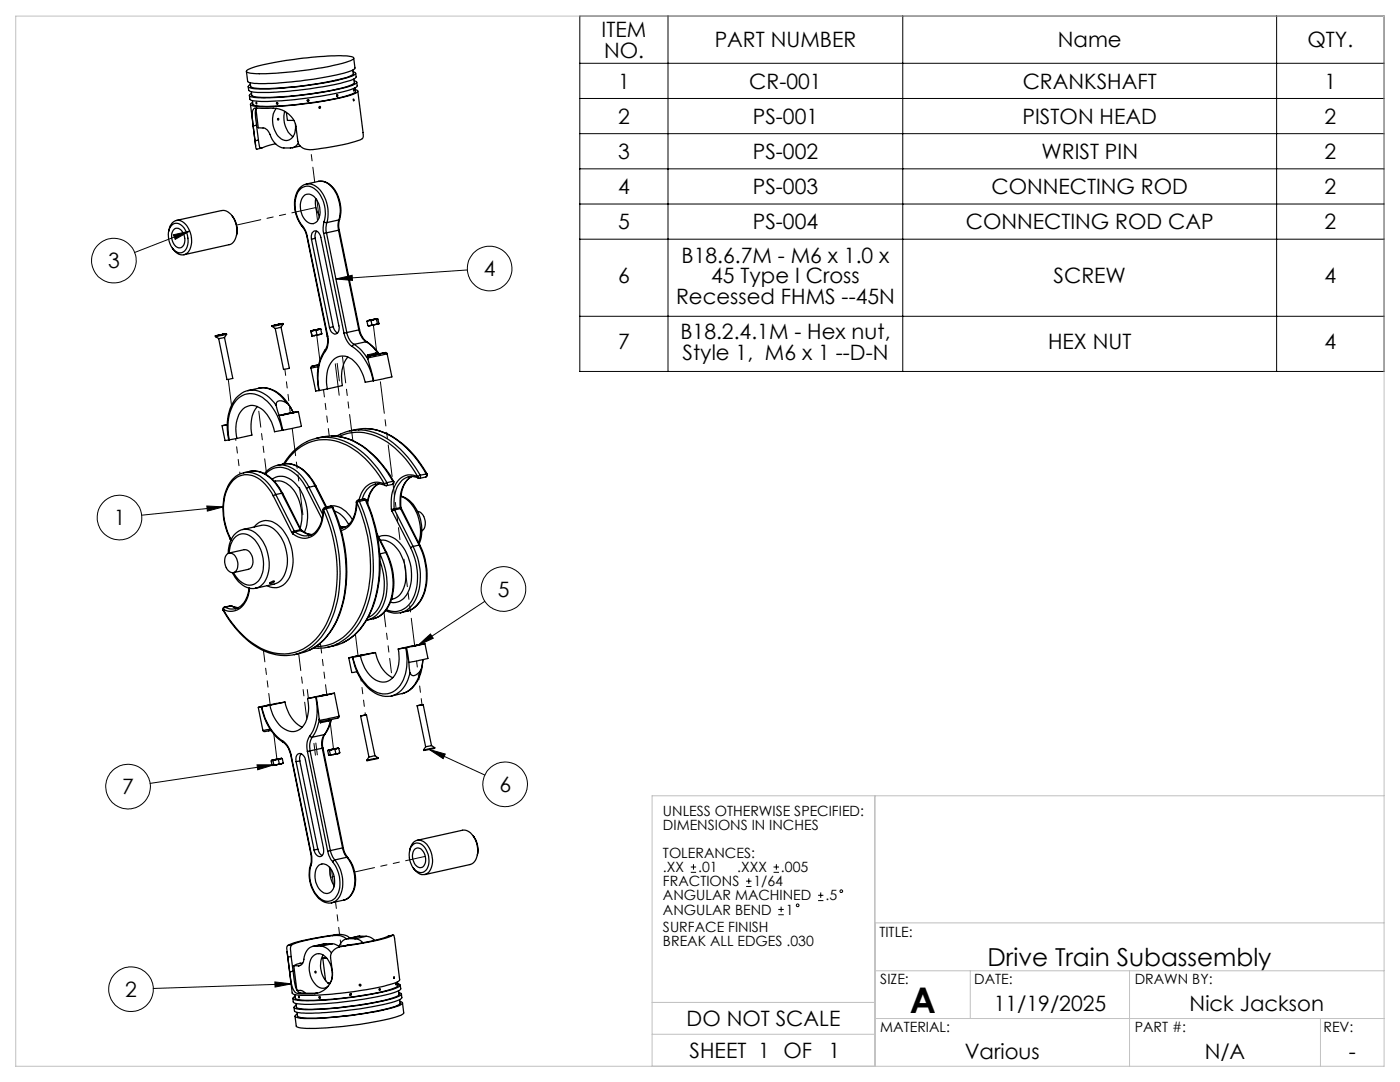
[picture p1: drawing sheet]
<svg xmlns="http://www.w3.org/2000/svg" width="279mm" height="216mm" viewBox="0 0 279 216" stroke-linecap="round" stroke-linejoin="round" font-family="sans-serif">
<g fill="none" stroke="#000" stroke-width=".25">
<path d="M49.2 14.1a13.8 13.8 0 0 1 5.4-1.6 64.3 64.3 0 0 1 15.2-1.2l.5 .1 .3 .2a6.7 6.7 0 0 1-3.4 1.3 69.6 69.6 0 0 1-17.2 1.7l-.8-.3zM61.6 19.9v.2h-.3M67.2 19.2h.1M67.2 18.9v.3M70.4 14l.1 .7a3.3 3.3 0 0 1-2.4 1 64.6 64.6 0 0 1-17.3 1.9l-.7-.2-.2-.9M70.4 14.3l.4 .1 .2 .3a8.8 8.8 0 0 1-3.8 1.4 73.6 73.6 0 0 1-16.7 1.6l-1-.4 .5-.4M70.6 17.9v.3zM70.6 11.6l.2 2.1a12.1 12.1 0 0 1-5.1 1.5 63.8 63.8 0 0 1-15.6 1.3l-.6-.2-.3-2M70.6 15.8l.1 .7a4.8 4.8 0 0 1-2.9 1.2 67.3 67.3 0 0 1-16.8 1.6l-.8-.3v-.7M70.7 16.1l.5 .3a2.91 2.91 0 0 1-2 1 70.7 70.7 0 0 1-18.5 2l-.9-.2v-.3l.4-.2M70.8 17.5l.1 .8a11.4 11.4 0 0 1-4.9 1.6 61.2 61.2 0 0 1-14.8 1.2l-.6-.2-.2-.8M70.9 17.9l.5 .2v.2a11.5 11.5 0 0 1-5.1 1.6 63.8 63.8 0 0 1-15.7 1.3l-.6-.4 .4-.4"/>
<path d="M71 14.6l.1 .7a3.1 3.1 0 0 1-2 1 68.9 68.9 0 0 1-18.5 2.1l-1-.4-.1-.7M71.2 16.4l.1 .7a5.1 5.1 0 0 1-3.1 1.3 68.8 68.8 0 0 1-17.4 1.7l-.8-.1-.2-.2v-.8M71.4 18.2l1 8.3a1.06 1.06 0 0 1-.9 1.5l-3.3 .9-4.8 .8a3.4 3.4 0 0 1-3.8-1l-.5-3.5a4.8 4.8 0 0 0-5.6-3.6h-2a.86 .86 0 0 0-.9 .2 .86 .86 0 0 0-.3 .8l.2 2.6M50 20.8l1 8.3M50.5 25.2l.4 2.9M50.9 28.1l.1 1.3 .3 .3M51.1 21.8l.4 3.7a1.74 1.74 0 0 1 1.6 .3l.4 .3a7.9 7.9 0 0 0 2.1 3.1 3.3 3.3 0 0 0 2.7 .3l.6-.3 .6-.7M51.1 20.5l.1 .2zM51.2 25l.4 2.9M51.2 25l-.7 .2M51.3 21.6h-.1a3.9 3.9 0 0 0 0 2.9v.5M51.6 27.9l.2 1.5 .3 .2 2.9-.9"/>
<path d="M51.6 27.9l-.7 .2M52.1 29.6l-.8 .2M55.2 21.6a4.5 4.5 0 0 0 1.3 6.3 1.85 1.85 0 0 0 2.4-1.9v-1.3M55.3 20.5l.1 .2M56.8 22.2a4.9 4.9 0 0 0 1.7 5.1M57.1 22.4l.3 1.6h1.3M59.9 29.1l-1.6 .4M60.6 39.1a1.77 1.77 0 0 1 2.8 1.1 3.5 3.5 0 0 1-.4 4.2 1.59 1.59 0 0 1-2.2-.7 3.9 3.9 0 0 1-.2-4.6zM61.2 36.7a3.2 3.2 0 0 0-2.4 3.1 7 7 0 0 0 1.6 5.4M61.2 36.7a3.7 3.7 0 0 1 3.6 2.6 7.2 7.2 0 0 1 .4 5.1M63 39.6a4.3 4.3 0 0 0 .8 3.5M63.5 36.2a3.9 3.9 0 0 1 4 3.1 7 7 0 0 1 .3 4.5"/>
<path d="M63.5 36.2a3.3 3.3 0 0 1 3.4 2.1 7.3 7.3 0 0 1 .7 5.6M63.5 36.2l-2.3 .5M33.7 46.2a1.98 1.98 0 0 1 2.5-2.1 4.5 4.5 0 0 1 1.3 6.2 1.85 1.85 0 0 1-2.9-.6l-.2-.2M34.2 45a1.54 1.54 0 0 1 2.5 .5 3.9 3.9 0 0 1 .1 4.6 1.52 1.52 0 0 1-2.3-.4 4.1 4.1 0 0 1-.3-4.7zM34.7 45.8a1.14 1.14 0 0 1 1.8 .6 2.2 2.2 0 0 1-.4 3 1.88 1.88 0 0 1-1.8-2.1v-.7zM35.2 44l9-2a2.6 2.6 0 0 1 2.6 2 3.8 3.8 0 0 1-.8 4.8l-9.3 2M46.4 43.1a4.6 4.6 0 0 1 .8 3.9M60.4 45.2l.5 .9 .3 1.1M60.4 45a4.4 4.4 0 0 1 .9 2.2M60.4 45v.2M61.2 47.2h.1M61.2 47.2l4.1 19.9"/>
<path d="M61.3 47.2l4.1 19.9M62.2 47.7a1.13 1.13 0 0 1 .8-1.6l.5 .2 .5 .8 3.6 17.9a1.04 1.04 0 0 1 0 1.1 1.04 1.04 0 0 1-1 .5l-.5-.3-.3-.9M62.2 47.7l3.6 17.7M62.9 47.6l-.7 .1M62.9 47.6l3.6 17.6M63.2 46.1l-.3 .8v.7M64.6 46.6l4.1 19.9M64.7 44.3a6.2 6.2 0 0 0-2.4-6.9 2.31 2.31 0 0 0-3.2 2 6.5 6.5 0 0 0 1.3 5.6M64.7 44.3l-.2 1.1 .1 1.2M64.7 44.3l.5 .1M65.2 46.5l-.6 .1M65.2 46.5l4 19.9"/>
<path d="M65.2 44.4l-.1 1 .1 1.1M67.6 45.9l-2.4 .6M67.6 45.9l4 19.9M67.6 43.9l-.1 1 .1 1M67.6 43.9l-2.4 .5M67.7 45.9h-.1M67.7 45.9l4.1 19.9M67.8 43.8l-.2 1 .1 1.1M67.8 43.8l-.2 .1M43 67l2.2-.4zM43 67v.2M43 67.2l.6 .4"/>
<path d="M43.6 66.9h.1M43.7 66.9h-.2M43.9 66.9h.1M44.1 66.8h.1M44.1 66.8l-.5 .1M44.2 66.8h.1M44.5 66.7h.1M44.5 66.7h.2l-.5 .1M44.5 66.7l-.4 .1M44.6 66.7l-1.1 .2M44.8 67.3l-1.2 .3M44.8 67.3l1.7 8.2-.9 .2h-.3l-1.7-8.1"/>
<path d="M45.2 66.6v.1M45.2 66.7l-2.2 .5M45.2 66.7l-.4 .6M49.5 78a5.7 5.7 0 0 0-4 4.9l-.2 1.9M49.5 77.9h.1M49.5 77.9a5.4 5.4 0 0 1 5.2 2.4l.4 .6M49.5 77.9a7.6 7.6 0 0 1 3.6-.5 6.6 6.6 0 0 1 4.1 3M51.6 77.5a5.7 5.7 0 0 1 5.7 2.7l1.2 2.1M54.3 65v.1M54.3 65l2.2-.4zM54.3 65.1l.6 .4M55 64.8h.1"/>
<path d="M55.2 64.8h.1M55.2 64.8l-.3 .1M55.4 64.8h.1M55.4 64.8h-.4M55.7 64.7h.2l-1.1 .2 .2-.1M55.8 64.7h.2l-.5 .1M55.8 64.7l-.4 .1M55.8 64.7h.1M56.1 65.3l-1.2 .2M56.1 65.3l1.6 8.2-.2 .1-.9 .1-1.7-8.2M56.5 64.6v.1M56.5 64.7l-2.2 .4"/>
<path d="M56.5 64.7l-.4 .6M62.1 66v.1M62.1 73.4l.9 4.6 .6-.1M62.1 66.1l.2 1M62.1 66.1l.2 .9M62.3 73.1l-.2 .3M62.3 67v.1M62.3 67h.5M62.4 65.9l1.2-.2zM62.6 65.9h.5M62.6 65.9l-.5 .1M62.6 65.9l-.5 .2"/>
<path d="M62.8 67l-.5 .1M63.1 65.9l.2 .9M63.3 66.8l-.5 .2M63.3 72.8h.3zM63.5 73.2l-1.4 .2M63.5 65.8l-.9 .1M63.5 65.8l-.4 .1M63.6 65.7l-1.2 .2M63.6 72.8l-1.3 .3 1.3-.3M63.6 77.9h.1M63.7 66.7l-.4 .1M63.7 66.7l-.9 .3"/>
<path d="M64 65.6l-1.9 .4M64 65.6l-.5 .2M64 65.6v.1M64 65.7l-.5 .1M64 65.7l.2 .9M64.2 66.6l-.5 .1M64.9 69.8a9.8 9.8 0 0 0-1.3 8.1M64.9 70.1a10 10 0 0 0-1.2 7.8M64.9 69.8v.3M65.3 67.1a3.6 3.6 0 0 1-.4 2.7M65.3 67.1h.1M65.3 77.6l-1.6 .3"/>
<path d="M65.4 67.1a4.1 4.1 0 0 1-.5 3M66.5 65.2l.2 .6 .7 .6M66.5 65.2l-.7 .2M68.7 66.5a4.1 4.1 0 0 0 1.6 2.6M69.2 66.4l-.5 .1M69.2 66.4a3.5 3.5 0 0 0 1.5 2.3M69.4 71.3a6.6 6.6 0 0 0-1.1 5.6l-3 .7M70.3 69.1a10.5 10.5 0 0 1 4.2 6.9M70.7 68.7l-.4 .4M70.7 68.7a8.2 8.2 0 0 1 2.7 2.9M71.6 65.8a3.9 3.9 0 0 0 1.5 2.4M71.6 65.8l-2.4 .6"/>
<path d="M71.8 65.8a3.9 3.9 0 0 0 1.4 2.4M71.8 65.8h-.2M73.1 68.2a8.1 8.1 0 0 1 2.4 2.4M73.1 68.2h.1M73.1 68.2l-2.4 .5M73.2 68.2l1.3 1.1 1.1 1.3M73.2 64.1l.2 .8M73.3 71.4h.1M73.3 70.8v.5M73.3 70.8l.3 .2M73.3 64l-.1 .1M73.3 71.4l.1 .2"/>
<path d="M73.4 64.9l.4 .1M73.4 71.6l1.2 4.4M73.4 64.9l.1 .1M73.4 71.1l-.1 .3M73.6 71h.1M73.6 71l-.2 .1M73.6 64h.4M73.6 64l-.4 .1M73.7 63.9l1.2-.2zM73.8 65h-.3M74 64l.2 .8M74.2 64.8l-.4 .2"/>
<path d="M74.5 76l-1.6 .3a6.5 6.5 0 0 0-3.9-5.2 3 3 0 0 0-3.5 2.3l-.3 2.3 .1 1.9M74.6 63.8l-1 .2M74.6 76h-.1M74.6 63.8l-.6 .2M74.6 70.8l1.3-.2zM74.8 64.8l-1 .2M74.8 64.8h-.6M74.9 63.7l-1.2 .2M75 70.4l.4 .2M75 70.4l-1.7 .4M75.1 63.7l-.5 .1M75.1 63.7l.2 .9"/>
<path d="M75.3 63.6l-2 .4h.3M75.3 63.6l-.7 .2M75.3 63.6l.1 .1 .2 .8-.1 .1M75.3 63.6h.1M75.3 63.6l-.2 .1M75.3 64.6l-.5 .2M75.3 64.6h.2M75.4 70.6l-1.8 .4M75.5 64.6l-.7 .2M75.5 64.6h.1M76.4 70.4l.6-.1 .3 .3M76.4 70.4l.5-.1-3.3 .7"/>
<path d="M76.4 70.4l-1 .2M77.3 70.6l.9 4.6-3.6 .8M77.3 70.6l-4 .8M44.3 84.9l.6 3 .7-.1M44.3 84.9l1.1-.2zM45.3 84.8l.3 3M45.6 87.8h.2M47.3 87.5l-1.5 .3M48.6 94.3a5.3 5.3 0 0 0-3.7 4.2 13 13 0 0 0 1 9.1M48.6 94.3a5.1 5.1 0 0 1 4.8 2l1.6 2.4M48.6 94.3a5.4 5.4 0 0 1 6.4 2.2l1.2 1.9M49.7 94.1a5.3 5.3 0 0 1 5.3 2.3l1.4 2"/>
<path d="M51.3 81.1a6.5 6.5 0 0 0-1 5.7l-3 .7M52.8 94.5a4.2 4.2 0 0 1 6.3-.6l1.4 1.4 1.2 1.9M53 94.6a4 4 0 0 1 6.1 .1l1.3 1.5 .8 1.3M54.3 95.6a3.4 3.4 0 0 1 4.7 1 9.6 9.6 0 0 1 1.7 9.6M54.5 99a7 7 0 0 0-5.1-4.3 4.3 4.3 0 0 0-4.1 3.2 12.2 12.2 0 0 0 .7 9.5M54.5 99l3.7 7.2M54.8 96.1a3.7 3.7 0 0 1 3.9 1.8 9.1 9.1 0 0 1 1.2 7.4M55 98.7l-.5 .3M55 98.7l3.7 7.3M55.1 80.9l.6 2M55.3 92.9a5.3 5.3 0 0 1 6.4 2.2l1.2 1.8M55.7 82.9l.7 2.9"/>
<path d="M56.2 98.4h.2M56.2 98.4l-1.2 .3M56.2 98.4l3.7 7.3M56.3 85.9a10 10 0 0 0-4.4-6.9 3.9 3.9 0 0 0-5.7 2.4 10.2 10.2 0 0 0-.4 6.4M56.3 85.9l-1.5 .2a6.4 6.4 0 0 0-3.9-5.1 2.91 2.91 0 0 0-3.4 2.3l-.3 1-.1 1.3 .2 1.9M56.3 82.8l2.5-.5zM56.4 92.6a5.7 5.7 0 0 1 5.7 2.9l.9 1.5M56.4 98.4l3.7 7.3M56.4 85.8l-.1 .1M56.8 92.5a9.2 9.2 0 0 1 13.1-3.3 20 20 0 0 1 6.8 7.4M57.2 80.4a1.51 1.51 0 0 0-2-.1l-.1 .6M57.2 80.4l.8 .8 .5 1.1"/>
<path d="M58.5 82.3l-2.7 .6M58.5 82.3l1-.2-3.8 .8M59.5 82.1l.6 3-3.7 .7M61.2 97.5l3.1 6.1M61.3 88.1a10.9 10.9 0 0 0-4.7 4.5M61.3 88.1a9.6 9.6 0 0 1 9.7 1.2 20.5 20.5 0 0 1 6.2 7M61.7 97.2l-.5 .3M61.7 97.2l2.7 5.5M62.9 96.9l.1 .1M62.9 96.9l-1.2 .3M62.9 96.9l2.2 4.3M63 97l2.2 4.2"/>
<path d="M63.1 87.5a10.8 10.8 0 0 1 10.7 2.7l2.1 2.2 2.5 3.6M66.2 87a11.8 11.8 0 0 1 8.3 3.8l2.7 3 1.4 2.3M67.7 87.1a9.3 9.3 0 0 1 9.6 1.1 20.6 20.6 0 0 1 6.1 6.9M67.9 86.6l-.7 .4M67.9 86.6a9.6 9.6 0 0 1 9.8 1.2 21.5 21.5 0 0 1 6.2 7M69.8 86a10.7 10.7 0 0 1 10.6 2.7l2.1 2.2 1.4 1.7 1.2 2M71.4 99.8l-.2 .1-.1 .3M71.4 99.8l.3 .2M72.6 99.6l.5 .2M72.6 99.6l.3 .2M72.6 99.6l-1.2 .2M72.8 85.5a12.7 12.7 0 0 1 9.1 4.5l1.9 2.3 1.4 2.3"/>
<path d="M72.9 99.8a29.9 29.9 0 0 1 1.7 20.5 12.5 12.5 0 0 1-6.2 7.9M72.9 99.8h.2M72.9 99.8l-1.2 .2M73.1 99.8a29.4 29.4 0 0 1 1.4 21.1 12.3 12.3 0 0 1-6 7.3M74.9 96.6h.8l1.2 .3M74.9 96.6a3.8 3.8 0 0 0-2.6 3M74.9 96.6h.1M76.7 96.6a3.4 3.4 0 0 0-4.8 2.4l-.3 .8M76.7 96.6l.2 .3M76.9 96.9h.2M77.2 96.3l-.5 .3M77.2 96.3l.1 .4-.2 .2"/>
<path d="M78.3 96.7l-1.2 .2M78.4 96l.1 .4-.2 .3M78.4 96l.2 .1M78.4 96l-1.2 .3M78.6 96.1a.4 .4 0 0 1-.3 .6M80 99a6.1 6.1 0 0 1 4 5.2 7.2 7.2 0 0 1-.4 4.3M80 99a7.2 7.2 0 0 1 3.9 6.6v1.2l-.4 1.5M81.5 95.1h.8l1.2 .3M81.6 95.1a3.7 3.7 0 0 0-2.7 3.2l-.2 1.2v2.1M82.2 95.1a5.1 5.1 0 0 0-2.2 4.5v1.6M82.2 95.1a5.5 5.5 0 0 0-2.4 5.5l.1 .7M83.4 95.1a3.2 3.2 0 0 0-4.6 1.9l-.6 1.8-.1 2.8"/>
<path d="M83.4 95.1l.1 .3M83.5 95.4l.2 .1M83.9 94.8l-.5 .3M83.9 94.8v.4l-.2 .3M84.9 95.2l-1.2 .3M85.1 94.6v.4l-.2 .2M85.1 94.6h.1M85.1 94.6l-1.2 .2M85.2 94.6a.41 .41 0 0 1-.3 .6M45.3 110.6a1.23 1.23 0 0 1 1.9 .9 1.95 1.95 0 0 1-.7 2.8 2.16 2.16 0 0 1-1.6-2.8zM45.7 110.3l3.1-.6a2.08 2.08 0 0 1 1.7 2.6l-.3 .9-.4 .3-3.2 .8a3.9 3.9 0 0 0 3.6 2.4 3.5 3.5 0 0 0 2.4-3.6 6.5 6.5 0 0 0-3.3-6.5 2.57 2.57 0 0 0-3.2 2l-.3 1.7M45.9 107.6l.2 .2"/>
<path d="M46 107.4l-.1 .2M46 107.4l.1 .3M46.4 114.3a5 5 0 0 0 4.3 3.1h.4M48.5 105.7a4.1 4.1 0 0 0-2.9 4l-.1 .7M48.5 105.7a4 4 0 0 1 4 2.3 7.8 7.8 0 0 1 0 8.5l-.6 .6-.8 .3M48.5 105.7l3.6-.9a4 4 0 0 1 4 2.4 7.9 7.9 0 0 1 .1 8.5l-.7 .5-.8 .4-3.6 .8M49.7 117.3a4.2 4.2 0 0 1-2.7 4.2h-.3a2.85 2.85 0 0 1-1.8-.3M49.8 117.4a4.9 4.9 0 0 1-2.8 4.4 3 3 0 0 1-2.4-.2M50.7 105.2a3.1 3.1 0 0 1 5-.2 9.3 9.3 0 0 1 1.8 10.7 3 3 0 0 1-4.2 1.2M54 116.2l.5-.3 .3 .1-1 .5zM58.2 106.2l.3 .3M58.7 106l.1 .1"/>
<path d="M58.7 106l-.5 .2M58.8 106.1l-.3 .4M58.8 106.1l1 .5a2.8 2.8 0 0 0 1.8 .3M59.9 105.7l.1 .2M59.9 105.7h.2M59.9 105.7l-1.2 .3M60 105.9l1.4 .7 .9 .1M60 105.9h.2M60 105.9l-1.2 .2M60.1 105.7l.1 .2M60.2 105.9l1.1 .6 .9 .2M60.2 105.9h.1"/>
<path d="M61.6 106.9h.1M64.5 101.7a5.4 5.4 0 0 1-2.4 5l-.5 .2M64.5 101.7h.1M64.6 101.7a29.3 29.3 0 0 1 1.6 20.2 12.1 12.1 0 0 1-7.1 8.2 10.1 10.1 0 0 1-9.3-2.1 21.2 21.2 0 0 1-5.2-6.4M64.6 101.7a5.8 5.8 0 0 1-2.4 5.3 3.4 3.4 0 0 1-3.7-.5M64.8 101.3l-.3 .4M64.8 101.3l.3 .2M65.1 101.5a30 30 0 0 1 1.6 20.6 12.4 12.4 0 0 1-6.5 8 7.5 7.5 0 0 1-3.3 .7M65.1 101.5l-.5 .2M65.3 101.2a3.6 3.6 0 0 1 4.1 1.2l.9 1.3M66 101l.4 .2M66 101l.3 .2"/>
<path d="M66 101l-1.2 .3M66.3 101.2a29.9 29.9 0 0 1 1.6 20.6 12.6 12.6 0 0 1-6.5 8.1l-2.7 .7M66.3 101.2h.1M66.3 101.2l-1.2 .3M66.4 101.2a29.2 29.2 0 0 1 1.5 21.1 12.7 12.7 0 0 1-6.1 7.4M66.8 102a5.5 5.5 0 0 1 2.8 2.7M67.8 105l1.1 .2M68.2 105.4h-.2M68.2 105.4h.1M71.1 100.2a5.4 5.4 0 0 1-2.3 5l-.6 .2M71.1 100.2l.1 .1M71.2 100.3a29.6 29.6 0 0 1 1.6 20.1 12 12 0 0 1-7.1 8.2l-.7 .2-2 .2"/>
<path d="M71.2 100.3a5.9 5.9 0 0 1-2.3 5.3l-.8 .3M71.7 100l-.5 .3M71.7 100a29.6 29.6 0 0 1 1.4 21.5 11.6 11.6 0 0 1-7 7.4l-1.5 .4-1 .1M73.3 100.3a4.7 4.7 0 0 1 2.3-3.7 4.9 4.9 0 0 0-2.2 3.9M75.2 106.4l2 3.9M75.3 106.9l1.7 3.3M75.6 107.1a3.5 3.5 0 0 1 4.2 1.3 9.4 9.4 0 0 1 1.4 10.3 3 3 0 0 1-3.3 1.5M75.8 110.5h.1M75.8 110.5a12.5 12.5 0 0 1 .3 11l-.3 .5a4.2 4.2 0 0 1-2.5 1.7M75.8 112.1a11.1 11.1 0 0 1-.3 9.4l-1.2 1.2-.9 .5M75.9 107.8a4.1 4.1 0 0 1 3.9 2.4 8.1 8.1 0 0 1 0 8.4l-.6 .6-1.1 .4M77 110.2a12.5 12.5 0 0 1 .3 11l-1.1 1.4-.8 .6-.8 .2"/>
<path d="M77 110.2l.2 .1M77 110.2l-1.2 .3M77.2 110.3a12 12 0 0 1 .3 10.8 4.5 4.5 0 0 1-2.9 2.3M78.1 101.6l.1 .4M78.2 102l3.8 7.3M78.3 119l-.1 .1M78.7 101.6h-.6M78.7 101.6v.1M78.7 101.7l-.5 .3M78.7 101.7l3.7 7.3M79.9 101.3v.2M79.9 101.3l-1.2 .3"/>
<path d="M79.9 101.5h.2M79.9 101.5l-1.2 .2M79.9 101.5l3.7 7.3M80 101.2l.1 .3M80 101.2l-.1 .1M80.1 101.5l3.7 7.3M82 109.3a11.7 11.7 0 0 1 .1 10.7 3.9 3.9 0 0 1-5 1.7M82.4 109l-.4 .3M82.4 109a12 12 0 0 1 0 11.5l-.3 .5a3.8 3.8 0 0 1-2.2 1.3M83.3 102.1a2.23 2.23 0 0 1 1.5 2.7l-.1 .6-.5 .5M83.6 108.8a12.3 12.3 0 0 1 .4 10.9 4.8 4.8 0 0 1-4.1 2.6M83.6 108.8h.2"/>
<path d="M83.6 108.8l-1.2 .2M83.8 108.8a12.1 12.1 0 0 1 .3 10.8 4.6 4.6 0 0 1-2.9 2.4M44.5 121.7a18.2 18.2 0 0 0 9.2 8.6l1.5 .4 1.7 .1M44.5 121.7h.1M44.6 121.6l-.1 .1M44.8 121.1a.4 .4 0 0 0-.3 .6M44.8 121.1l.1 .1M44.9 121.2l-.3 .4M46 120.9h.2M46 120.9h.1M46 120.9l-1.2 .2M46.1 120.9l1.5 .4"/>
<path d="M46.1 120.9h.1M46.1 120.9l-1.2 .3M46.2 120.9l1.3 .3M61.4 139.4a6.1 6.1 0 0 1-1.6 6.2 3.1 3.1 0 0 1-4.1-1l-1.3-2-.5-1.9M62.5 129.3l1 .1M63 139.1a9.9 9.9 0 0 1-1.2 7.8M63 139.1l-1.6 .3M63.1 139.1l.6 4.4M63.1 139.1l3.6-.8-5.3 1.1M63.1 139.1h-.1M64.1 138.9l1.3-.3zM66.7 138.3l1 4.6"/>
<path d="M68.4 128.2l-1.1 .5-1.9 .5M70.3 131.2l.9 2.8-.8 .2h-.2l-.6-2.9M70.4 131.1l-.1 .1M70.9 131l1.3-.3zM71.3 134.1a7.9 7.9 0 0 0 5.1 4.8h1.8M71.9 130.9l-1.5 .2M73.3 123.7l-.2 .1M74.6 123.4l-1.3 .3M74.9 130.2l-5.3 1.1 .7-.1M74.9 130.2a6.9 6.9 0 0 0 3.5 5M74.9 130.2l-3 .7M77 121.8l1.6 .5h1.3"/>
<path d="M79.5 129.5a6.6 6.6 0 0 1-1.3 5.9 2.95 2.95 0 0 1-4.4-.7l-1-1.4-.9-2.4M80.3 138.4l-2.1 .5M81 129.3a9.4 9.4 0 0 1-1.4 7.8 3.9 3.9 0 0 1-5.7 .2 10.9 10.9 0 0 1-3.5-6.2M81 129.3l-1.5 .2M81.1 129.2l.5 3M81.1 129.2l3.7-.8-5.3 1.1M81.1 129.2l-.1 .1M81.6 132.2l.2 2M81.8 134.2a5.6 5.6 0 0 1-3.6 4.7M82.2 129l1.3-.3zM83.9 133.8l.2-.5 .3-1.6a7.4 7.4 0 0 1-2.9 6.2l-1.2 .5M83.9 133.8l-.3 .4a1.26 1.26 0 0 1-1.5 .5l-.3-.5"/>
<path d="M83.9 133.8a5.5 5.5 0 0 1-3.6 4.6M84.8 128.4l.6 3-3.8 .8M51.5 141.1l1 4.6M52.2 141a10.5 10.5 0 0 0 4.3 7.1M52.2 141h.1M52.2 141a10.6 10.6 0 0 0 4.2 6.8M52.5 145.7l.2 .3 1.4-.2M52.8 140.9l1.3-.3zM53.9 140.7l-1.7 .3M53.9 145.5l-1.4 .2M54.2 151.7v.1M54.3 151.7l-.2 .1 .2 .9h.2"/>
<path d="M54.3 151.7l.2 .1M54.4 152.7h.1M54.5 151.8l.1 .8M54.6 151.6l1.2-.2zM54.6 152.6h.6M54.6 152.6l-.1 .1M55 151.6l-.5 .2M55 151.6l-.7 .1M55.2 152.6l-.7 .1M55.6 151.6h-.6M55.6 151.6l.1 .8M55.7 152.4h.4"/>
<path d="M55.7 152.4l-.5 .2M55.9 151.4l.3-.1-1.9 .4M55.9 151.4l-.9 .2M55.9 151.4l-.3 .2M55.9 151.4h.4M56.1 152.4l-.9 .2M56.2 151.3l.1 .1M56.3 151.4l.2 .8M56.4 147.8a4.1 4.1 0 0 1 1.7 2.7M56.4 147.8l.1 .3M56.5 148.1a3.6 3.6 0 0 1 1.5 2.4M56.5 152.2l-.4 .2"/>
<path d="M56.9 140.1a6.9 6.9 0 0 0 3.4 5M56.9 140.1l-5.4 1 .7-.1M56.9 140.1l-3 .6M58 150.5h.1M58 150.5l4.1 20M58.1 150.5l4 19.9M59.1 152a1.11 1.11 0 0 1 .8-1.6l.5 .2 .5 .7 3.7 18a1.13 1.13 0 0 1-.9 1.6l-.6-.4-.4-.9M59.1 152l3.6 17.6M59.8 151.8l-.7 .2M59.8 151.8l3.6 17.6M60.1 150.4l-.3 .8v.6M61.3 149.9l4.1 20"/>
<path d="M61.8 146.9l.5 .2M61.8 146.9a3.9 3.9 0 0 0-.5 3M61.9 149.8l-.6 .1M61.9 149.8l4 19.9M62.3 147.1a3.6 3.6 0 0 0-.4 2.7M63.7 143.5a7.8 7.8 0 0 1-1.4 3.6M63.7 143.5l.1 .3M63.7 143.7l.4 .3M63.8 143.8l.2 .4M64.1 143.9l-.1 .3M64.3 149.3l-2.4 .5M64.3 149.3l4.1 19.9"/>
<path d="M64.5 149.3h-.2M64.5 149.3l4 19.9M64.7 146.6a3.2 3.2 0 0 0-.4 2.7M64.7 146.6l-2.4 .5M64.8 146.5a3.7 3.7 0 0 0-.3 2.8M64.8 146.5l-.1 .1M65.5 149.7v.1M65.6 149.7l-.2 .1 .2 .8 .2 .1M65.6 149.7l.2 .1M65.6 143.9l-1.6 .3M65.7 143.7l-.1 .2M65.7 150.7h.1"/>
<path d="M65.8 149.8l.1 .8M65.8 143.7l-.2 .2M65.9 149.6l1.2-.2zM65.9 150.6l-.1 .1M66 143.6l-.4 1.4-.9 1.6M66.1 143.6l-.5 1.6-.8 1.3M66.3 149.5l-.5 .3M66.3 149.5l-.7 .2M66.3 149.5h.6M66.5 150.6h-.6M66.5 150.6l-.7 .1M66.9 149.5l.1 .9"/>
<path d="M67 150.4h.4M67 150.4l-.5 .2M67.2 149.4l.3-.1-1.9 .4M67.2 149.4l-.9 .1M67.2 149.4l-.3 .1M67.2 149.4h.4M67.4 150.4l-.9 .2M67.4 143.3l-3.3 .7M67.5 149.3h.1M67.5 149.3l.1 .1M67.6 149.4l.2 .8M67.7 142.9l-.2 .4"/>
<path d="M67.7 142.9l-4 .8M67.8 150.2l-.4 .2M72 142.9l1.6 8.1M72 142.8l1.1-.2zM73.1 142.6l1.7 8.2M73.6 151l-.4 .7M74.8 150.8l-1.2 .2M74.8 150.8l.6 .4M75.4 151.2l-2.2 .5M75.4 151.2l.1 .1-.8 .2-1.4 .3-.1-.1M83.3 140.8l1.2-.2zM83.3 140.8l1.6 8.2"/>
<path d="M84.5 140.6l1.6 8.2M84.9 149l-.4 .6M86.1 148.8l-1.2 .2M86.1 148.8l.6 .4M86.7 149.2l-2.2 .4M86.7 149.2v.1l-1.8 .4-.3 .1-.1-.2M62 172.5a6.6 6.6 0 0 0 2.3 7.3l.9 .3 .9 .1M62 172.5l.1 .2M62.1 170.5v1.4l-.1 .6M62.1 170.4l.1 1.5-.1 .8M62.1 170.4v.1M63.4 169.4l.4 .9 .5 .4"/>
<path d="M63.4 169.4l-.7 .2M63.5 172.8a1.69 1.69 0 0 1 2.7 .8 3.9 3.9 0 0 1-.1 4.3 1.63 1.63 0 0 1-2.5-.7 4 4 0 0 1-.1-4.4zM65.4 169.9l.5 1.4 .5 .6M65.9 169.7l.5 1.3 .4 .6M65.9 169.7l-.5 .2M65.9 173.2a4.7 4.7 0 0 0 .8 3.5M66.4 171.9a6.4 6.4 0 0 1 .7 7 2.22 2.22 0 0 1-3.7-.1 6.6 6.6 0 0 1-1.3-6.1M66.8 171.6l-.4 .3M66.8 171.6a6.7 6.7 0 0 1 .7 7.8l-.6 .5-.7 .2M68.4 169.2l.4 1.3 .4 .6M68.4 169.2l-2.5 .5M68.5 169.2l.2 .7 .7 1.2"/>
<path d="M68.5 169.2h-.1M68.7 179.6l-2.5 .5M69.2 171.1a6.9 6.9 0 0 1 .9 7.3l-.5 .7-.9 .5M69.2 171.1h.2M69.2 171.1l-2.4 .5M69.4 171.1a6.5 6.5 0 0 1 .6 7.6l-.6 .6-.7 .3M81.7 169.9a2.05 2.05 0 0 1 2.2-2.2 4.3 4.3 0 0 1 2.4 4.8 1.89 1.89 0 0 1-2.5 1.9l-.9-.7-.5-.6M82.4 168.6a1.61 1.61 0 0 1 2.5 .7 3.7 3.7 0 0 1-.1 4.5 1.88 1.88 0 0 1-2.7-1.3 3.6 3.6 0 0 1 .3-3.9zM82.7 169.6a1.09 1.09 0 0 1 1.8 .3 2.42 2.42 0 0 1-.2 3.1 1.37 1.37 0 0 1-1.8-1.1l-.2-1.1zM83.3 167.7l9-2a2.6 2.6 0 0 1 2.6 1.9 3.8 3.8 0 0 1-.8 4.8l-9.3 2.1M94.4 166.8a4.4 4.4 0 0 1 .8 3.8M57.4 188.7l-.2 .5 .2 1.8"/>
<path d="M57.4 191l.4 3M57.8 194a8.8 8.8 0 0 0 1 3.9l.6 .3M58.1 190.9l.4 2.9M58.1 190.9l-.7 .1M58.3 188.5a2.23 2.23 0 0 0-.2 2v.4M58.3 188.5l-.9 .2M58.5 193.8a9.8 9.8 0 0 0 .9 4l.6 .3M58.5 193.8l-.7 .2M58.6 192.7l.6 4.8M58.6 192.7h1M59.3 197.6a1.51 1.51 0 0 1 1.6 .6M59.4 198.2l3.4 .1"/>
<path d="M59.6 198.8l.1 .3zM59.9 192.6l-.3 .1M60 198.1l3.3 .1-.5 .1M60 198.1l-.6 .1M60.4 192.2h-.5l-1.3 .5M62.8 188.8a2.67 2.67 0 0 0-2.2 2.9l-.3 .7-.7 .3M62.8 188.8h1.3M63.8 198.9l.1 .2M64.1 188.8l1 .4 1 .9M64.4 191.2l.6 4.5M64.4 191.2h.8M64.5 190.6a4.8 4.8 0 0 0 1.3 5.8"/>
<path d="M65 188.3l-2.6 .5M65 188.3l-2.2 .5M65 188.3h1.3M65.1 191.1l-.7 .1M65.4 196.1h.5M66.1 195.9a4.7 4.7 0 0 0-1.9-5.5 1.89 1.89 0 0 0-2.4 1.9 4.4 4.4 0 0 0 2.3 4.9h.7l.7-.5M66.2 180.1l-.1 .1M66.3 186.7l-5.3 .9-2.7 .9M66.3 186.7h.2a3.1 3.1 0 0 1 2.6 .7l2.7-.6M66.3 188.3l.7 .2 .8 .4M66.3 188.3l-2.2 .5M67.2 186.5a3.2 3.2 0 0 1 2.6 .7"/>
<path d="M67.2 186.5a38.2 38.2 0 0 0-9.8 2.2M67.2 186.5l-.9 .2M68.5 188.8a2.47 2.47 0 0 0-2.5 2.3l.4 2.9a4 4 0 0 1-3.6 4.3M69 188.7l-.9 .2M69.5 188.6l-.5 .1M69.5 188.6l-1 .2M69.5 187.3l-1 .3-.5 .6-.3 .6M69.5 187.3h1.3M70.1 198.3v.1M70.1 198.4l-.1 .2-.2-.1M70.8 187.3l.7 .2 1 .6M71.8 186.8l-2.3 .5"/>
<path d="M71.8 186.8h1.3M73.1 186.8l.7 .2 1 .6M73.1 186.8l-2.3 .5M75.7 197.3v.3M77.4 186.8l-3.3 1-4.6 .8M77.6 186.8h-.2M78.4 186.6h.2l.1 .6 1.1 8.3a2.75 2.75 0 0 1-2 1 68.9 68.9 0 0 1-18.5 2l-.6-.1-.4-.2-1-8.3M78.4 186.6a36.5 36.5 0 0 1-9.9 2.2M78.4 186.6l-1 .2M78.5 186.6l-.9 .2M78.6 194.9l.1 .3zM79 196.3l.1 .3z"/>
<path d="M79.3 195.9l.1 .8a7.4 7.4 0 0 1-3.6 1.3 67.7 67.7 0 0 1-16.1 1.5l-.8-.3-.1-.7M79.4 196.3l.5 .3a2.91 2.91 0 0 1-2 1 70.7 70.7 0 0 1-18.5 2l-.8-.2-.1-.2 .4-.4M79.6 197.7v.7a2.43 2.43 0 0 1-1.8 .9 71.2 71.2 0 0 1-17.6 2l-1-.2-.1-.9M79.6 198l.5 .3a5.1 5.1 0 0 1-3.1 1.3 68.8 68.8 0 0 1-17.3 1.8l-1-.3v-.2l.4-.3M79.8 199.5v.7a2.44 2.44 0 0 1-1.8 .9 67.4 67.4 0 0 1-17.6 2l-1-.3-.1-.8M79.8 199.8l.4 .1 .1 .3a8.3 8.3 0 0 1-3.7 1.3 71.2 71.2 0 0 1-16.7 1.7l-1-.4 .4-.4M79.9 196.6l.1 .7a2.91 2.91 0 0 1-2 1 71.1 71.1 0 0 1-18.5 2l-.6-.1-.4-.2v-.8M80.1 198.3l.1 .8a12.1 12.1 0 0 1-5.1 1.6 63.8 63.8 0 0 1-15.7 1.3l-.6-.2-.1-.8M80.3 200.1l.3 2a2.38 2.38 0 0 1-1.8 .9 69.4 69.4 0 0 1-18.9 2.1l-.8-.3-.2-2"/>
<circle cx="67.3" cy="19.1" r=".14"/>
<circle cx="70.6" cy="20" r=".14"/>
<circle cx="55.3" cy="20.6" r=".15"/>
<circle cx="55.5" cy="23.8" r=".15"/>
<circle cx="61.5" cy="20" r=".17"/>
<circle cx="63.8" cy="21.4" r=".18"/>
<circle cx="63" cy="194" r=".15"/>
<circle cx="63.8" cy="199" r=".14"/>
<circle cx="69.9" cy="198.4" r=".17"/>
<circle cx="71.9" cy="196.5" r=".17"/>
<circle cx="75.7" cy="197.4" r=".15"/>
</g>
<path d="M59.6 130.4l1.6 13.1" fill="none" stroke="#000" stroke-width=".2" stroke-dasharray="6.3 1.3 1.3 1.3 1.3 1.3" stroke-dashoffset="2.9"/>
<g fill="none" stroke="#000" stroke-width=".2" stroke-dasharray="6.3 1.3 1.3 1.3 1.3 1.3">
<path d="M63.4 44l-.4-2.6M63.7 43.5l-.5-3.6M63.8 71.9l-.6-5M67.7 78.9l-.8-6.3M67.7 76l-.4-3.5M75.2 70.7l-.7-5.9M46.2 80.9l-.6-5.2M61.3 137.6l.2 1.7M70.9 126.5l.6 4.4M54.6 146.4l.7 5.1M62.7 148.3l.3 2.4M63 148.3l.3 2.3"/>
<path d="M65.8 143.6l.8 5.9M65.7 173l.3 2.1M66 175.1l.7-.2M66.2 173.5l.4 3.6"/>
</g>
<path d="M70.8 174l14.1-3.1" fill="none" stroke="#000" stroke-width=".2" stroke-dasharray="6.3 1.3 1.3 1.3 1.3 1.3" stroke-dashoffset="2.3"/>
<path d="M67 180l1.1 8.9" fill="none" stroke="#000" stroke-width=".2" stroke-dasharray="6.3 1.3 1.3 1.3 1.3 1.3" stroke-dashoffset="5"/>
<path d="M63 41.4l-15.8 3.5" fill="none" stroke="#000" stroke-width=".2" stroke-dasharray="6.3 1.3 1.3 1.3 1.3 1.3" stroke-dashoffset="1.4"/>
<path d="M62.8 36.4l-.8-6.5" fill="none" stroke="#000" stroke-width=".2" stroke-dasharray="6.3 1.3 1.3 1.3 1.3 1.3" stroke-dashoffset="3.3"/>
<path d="M70.4 87.9l-2.1-16.7" fill="none" stroke="#000" stroke-width=".2" stroke-dasharray="6.3 1.3 1.3 1.3 1.3 1.3" stroke-dashoffset="1.1"/>
<path d="M53.2 94.7l-1.6-12.6" fill="none" stroke="#000" stroke-width=".2" stroke-dasharray="6.3 1.3 1.3 1.3 1.3 1.3" stroke-dashoffset="3.1"/>
<path d="M76.6 122.2l1.5 12" fill="none" stroke="#000" stroke-width=".2" stroke-dasharray="6.3 1.3 1.3 1.3 1.3 1.3" stroke-dashoffset="3.5"/>
<path d="M47.9 94.6l-.9-7.1" fill="none" stroke="#000" stroke-width=".2" stroke-dasharray="6.3 1.3 1.3 1.3 1.3 1.3" stroke-dashoffset="6"/>
<path d="M60.5 102.7l-2.2-17.2M80.6 111.6l2.2 17.3" fill="none" stroke="#000" stroke-width=".2" stroke-dasharray="6.3 1.3 1.3 1.3 1.3 1.3" stroke-dashoffset=".8"/>
<path d="M57.9 82.5l-1-8.8M83.1 131.9l1.1 8.7" fill="none" stroke="#000" stroke-width=".2" stroke-dasharray="6.3 1.3 1.3 1.3 1.3 1.3" stroke-dashoffset="5.1"/>
<path d="M72 135.5l.9 7.2" fill="none" stroke="#000" stroke-width=".2" stroke-dasharray="6.3 1.3 1.3 1.3 1.3 1.3" stroke-dashoffset="5.9"/>
<path d="M52.6 129.8l1.3 10.8" fill="none" stroke="#000" stroke-width=".2" stroke-dasharray="6.3 1.3 1.3 1.3 1.3 1.3" stroke-dashoffset="4.1"/>
<path d="M63.9 128.3l1.3 10.3" fill="none" stroke="#000" stroke-width=".2" stroke-dasharray="6.3 1.3 1.3 1.3 1.3 1.3" stroke-dashoffset="4.3"/>
<path d="M65.7 87l-1.1-9.3" fill="none" stroke="#000" stroke-width=".2" stroke-dasharray="6.3 1.3 1.3 1.3 1.3 1.3" stroke-dashoffset="4.9"/>
<path d="M79.8 107.7l-1.4-11.1" fill="none" stroke="#000" stroke-width=".2" stroke-dasharray="6.3 1.3 1.3 1.3 1.3 1.3" stroke-dashoffset="3.9"/>
<path d="M78.3 95.6l-2.4-19.9" fill="none" stroke="#000" stroke-width=".2" stroke-dasharray="6.3 1.3 1.3 1.3 1.3 1.3" stroke-dashoffset="-.5"/>
<g fill="none" stroke="#000" stroke-width=".2">
<path d="M115.7 3.2h160.5v70.9h-160.5zM115.7 12.6h160.5M115.7 19.6h160.5M133.3 3.2v70.9M180.2 3.2v70.9M254.8 3.2v70.9M115.7 26.7h160.5M115.7 33.7h160.5M34.6 46.8l3.3-.7-2.9 1.7zM37.9 46.1l-11 4.3M67 55.7l3.3-.8v1.1zM93.3 53.9l-26.3 1.8"/>
<path d="M115.7 40.7h160.5M115.7 47.7h160.5M115.7 63.1h160.5M41.3 101l3.3 .1-3.2 .9zM44.6 101.1l-16.3 1.7M96.8 120l-13.4 8.8M83.4 128.8l2.5-2.3 .6 .9zM51.3 152.6h3.3l-3.2 1zM54.6 152.6l-24.6 3.7M85.7 149.5l3.2 1-.5 .9zM85.7 149.5l11.1 5.2M137.9 174.1h1"/>
<path d="M137.9 173h1M138.4 172.4v1.1M148.9 176.9h1.1M148.9 175.8h1.1M149.4 175.3v1.1M154.4 174.1h1.1M154.4 173h1.1M154.9 172.4v1.1M163.3 179.7h1M163.3 178.6h1M163.8 178.1v1.1M54.9 195.9l3.3 .4-3.3 .7z"/>
<path d="M58.2 196.3l-27.6 .9M155.3 182.5h1.1M155.3 181.5h1.1M155.9 180.9v1.1"/>
<circle cx="22.7" cy="52" r="4.5"/>
<circle cx="97.7" cy="53.6" r="4.5"/>
<circle cx="23.9" cy="103.3" r="4.5"/>
<circle cx="100.5" cy="117.5" r="4.5"/>
<circle cx="25.6" cy="157" r="4.5"/>
<circle cx="100.8" cy="156.5" r="4.5"/>
<circle cx="167.9" cy="177.8" r=".27"/>
<circle cx="26.1" cy="197.4" r="4.5"/>
<circle cx="159.2" cy="180.6" r=".27"/>
</g>
<path d="M3.1 3.2h273.1v209.6h-273.1zM174.6 158.8v54M276.2 158.8h-146.1v54M174.6 193.7h101.6M174.6 184.1h101.6M193.6 193.7v9.5M225.4 193.7v19.1M130.1 200h44.5M130.1 206.4h44.5M174.6 203.2h101.6M263.5 203.2v9.6" fill="none" stroke="#c0c0c0" stroke-width=".2"/>
<path d="M41.3 101l3.3 .1-3.2 .9zM83.4 128.8l2.5-2.3 .6 .9zM85.7 149.5l3.2 1-.5 .9zM34.6 46.8l3.3-.7-2.9 1.7zM54.9 195.9l3.3 .4-3.3 .7zM67 55.7l3.3-.8v1.1zM51.3 152.6h3.3l-3.2 1z" fill="#000"/>
<text font-size="7.1" x="181.6" y="202">A</text>
<text font-size="4.9" x="197.1" y="192.8">Drive Train Subassembly</text>
<g font-size="4.2">
<text x="120.1" y="7.4">ITEM</text>
<text x="120.5" y="11.5">NO.</text>
<text x="142.6" y="9.4">PART NUMBER</text>
<text x="211.1" y="9.4">Name</text>
<text x="260.9" y="9.4">QTY.</text>
<text x="123.4" y="17.7">1</text>
<text x="149.5" y="17.7">CR-001</text>
<text x="204.1" y="17.7">CRANKSHAFT</text>
<text x="264.3" y="17.7">1</text>
<text x="123.4" y="24.7">2</text>
<text x="150.2" y="24.7">PS-001</text>
<text x="204.1" y="24.7">PISTON HEAD</text>
<text x="264.3" y="24.7">2</text>
<text x="123.4" y="31.7">3</text>
<text x="150.2" y="31.7">PS-002</text>
<text x="207.9" y="31.7">WRIST PIN</text>
<text x="264.3" y="31.7">2</text>
<text x="123.4" y="38.7">4</text>
<text x="150.2" y="38.7">PS-003</text>
<text x="197.9" y="38.7">CONNECTING ROD</text>
<text x="264.3" y="38.7">2</text>
<text x="123.4" y="45.7">5</text>
<text x="150.2" y="45.7">PS-004</text>
<text x="192.7" y="45.7">CONNECTING ROD CAP</text>
<text x="264.3" y="45.7">2</text>
<text x="21.6" y="53.5">3</text>
<text x="136" y="52.4">B18.6.7M - M6 x 1.0 x</text>
<text x="96.6" y="55.1">4</text>
<text x="123.4" y="56.5">6</text>
<text x="141.9" y="56.5">45 Type I Cross</text>
<text x="210.3" y="56.5">SCREW</text>
<text x="264.3" y="56.5">4</text>
<text x="134.9" y="60.6">Recessed FHMS --45N</text>
<text x="123.4" y="69.7">7</text>
<text x="135.8" y="67.7">B18.2.4.1M - Hex nut,</text>
<text x="136.2" y="71.8">Style 1, M6 x 1 --D-N</text>
<text x="209.2" y="69.7">HEX NUT</text>
<text x="264.3" y="69.7">4</text>
<text x="22.7" y="104.8">1</text>
<text x="99.3" y="119.1">5</text>
<text x="24.4" y="158.5">7</text>
<text x="99.7" y="158">6</text>
<text x="25" y="198.9">2</text>
<text x="198.3" y="201.7">11/19/2025</text>
<text x="237.4" y="201.7">Nick Jackson</text>
<text x="137" y="204.7">DO NOT SCALE</text>
<text x="137.6" y="211.1">SHEET 1 OF</text>
<text x="165.4" y="211.1">1</text>
<text x="192.5" y="211.2">Various</text>
<text x="240.4" y="211.2">N/A</text>
<text x="269.2" y="211.2">-</text>
</g>
<g font-size="2.8">
<text x="132.3" y="162.7">UNLESS OTHERWISE SPECIFIED:</text>
<text x="132.3" y="165.6">DIMENSIONS IN INCHES</text>
<text x="132.3" y="171.2">TOLERANCES:</text>
<text x="132.3" y="176.9">FRACTIONS</text>
<text x="132.3" y="174">.XX</text>
<text x="132.3" y="179.7">ANGULAR MACHINED</text>
<text x="139.3" y="174">.01</text>
<text x="147.1" y="174">.XXX</text>
<text x="150.4" y="176.9">1/64</text>
<text x="155.9" y="174">.005</text>
<text x="164.7" y="179.7">.5</text>
<text x="132.3" y="182.5">ANGULAR BEND</text>
<text x="132.3" y="186">SURFACE FINISH</text>
<text x="156.8" y="182.5">1</text>
<text x="132.3" y="188.8">BREAK ALL EDGES .030</text>
<text x="175.5" y="186.9">TITLE:</text>
<text x="175.7" y="196.4">SIZE:</text>
<text x="194.4" y="196.4">DATE:</text>
<text x="226.5" y="196.4">DRAWN BY:</text>
<text x="175.7" y="206">MATERIAL:</text>
<text x="226.5" y="206">PART #:</text>
<text x="264.1" y="206">REV:</text>
</g>
</svg>
